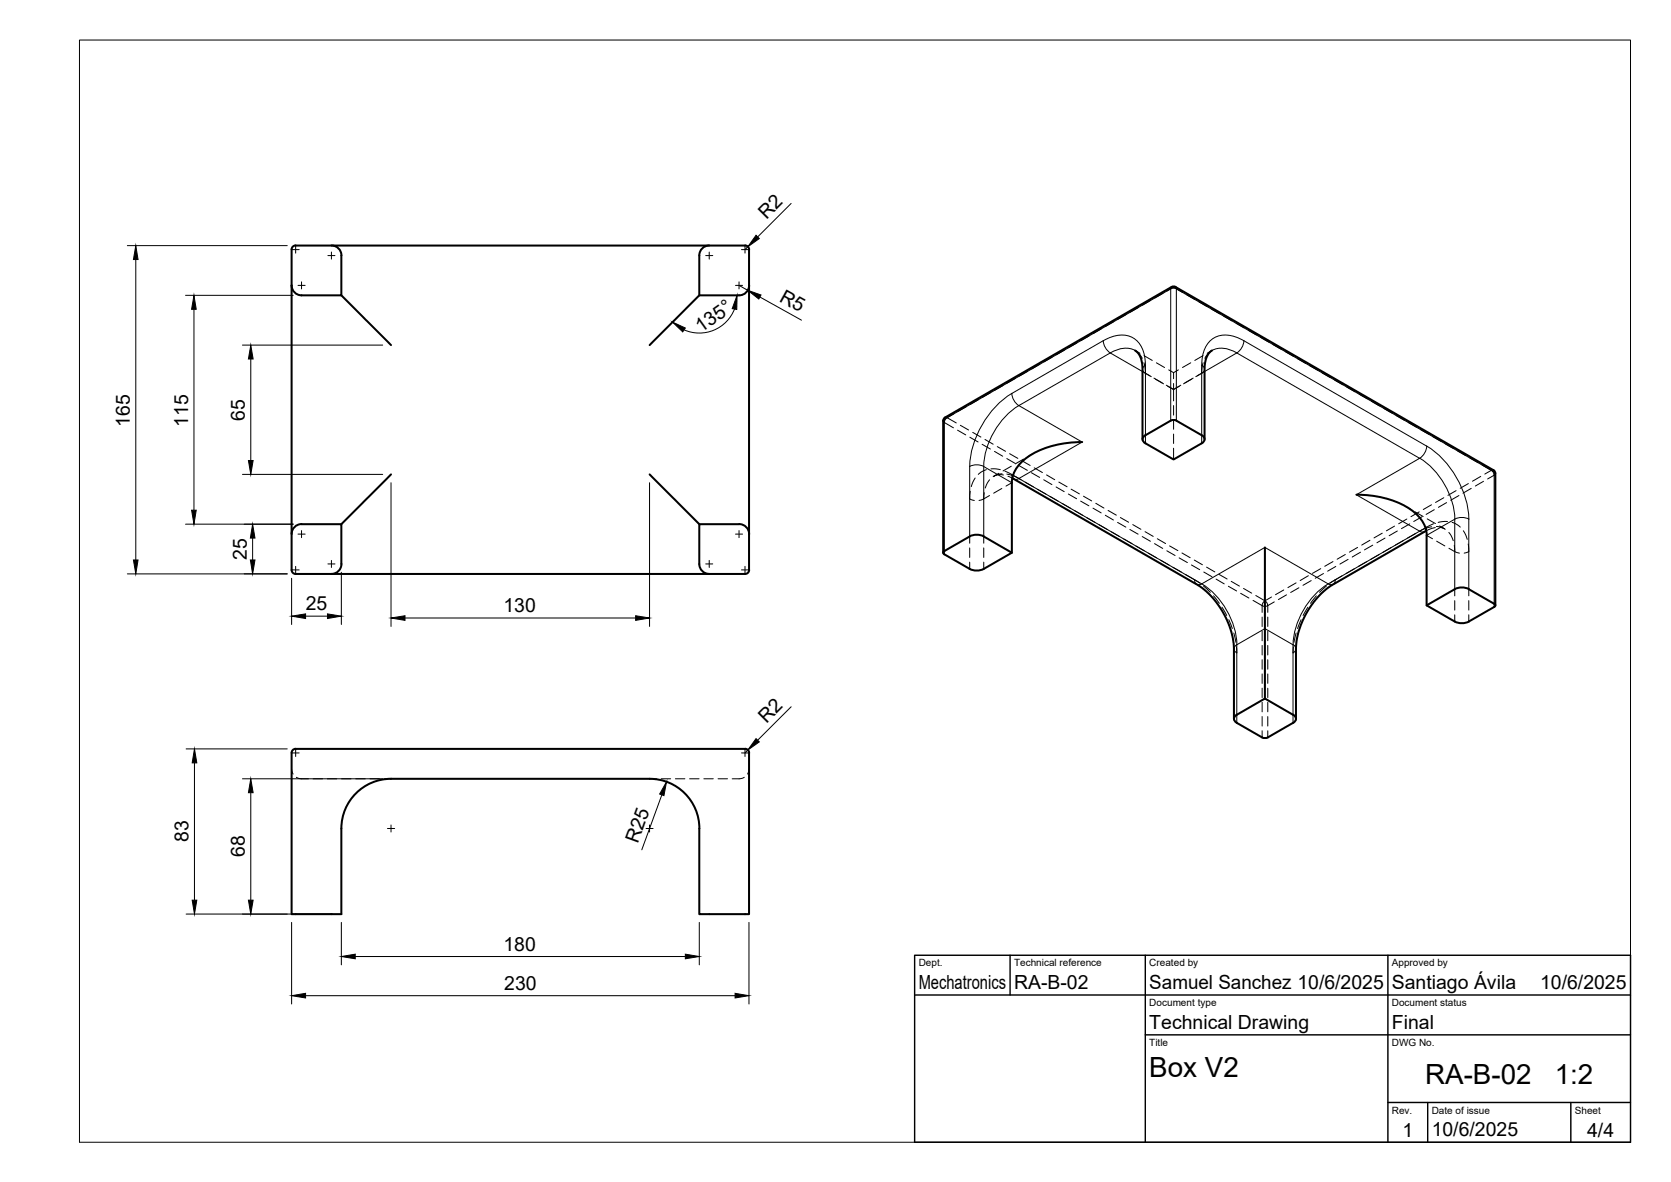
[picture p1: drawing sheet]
<svg xmlns="http://www.w3.org/2000/svg" width="420mm" height="297mm" viewBox="0 0 420 297" stroke-linecap="round" stroke-linejoin="round" font-family="sans-serif">
<!-- layer: Visible -->
<g fill="none" stroke="#000" stroke-width=".51">
<path d="M73.3 71.7v71.5a1.01 1.01 0 0 0 1 1h9M74.3 61.7h113M74.3 61.7a1.01 1.01 0 0 0-1 1v9M83.3 61.7a2.51 2.51 0 0 1 2.6 2.5M85.8 64.2v10h-10a2.51 2.51 0 0 1-2.5-2.5M85.8 74.2l12.5 12.5M178.3 61.7a2.51 2.51 0 0 0-2.5 2.5v10M185.8 74.2h-10l-12.5 12.5M187.4 61.7a1.01 1.01 0 0 1 1 1M188.3 62.7v80.5M188.4 71.7a2.51 2.51 0 0 1-2.5 2.5M285.4 88.1l.9 .7 .4 .7 .6 2.6v18.3"/>
<path d="M304.8 88.1l-.7 .6-.6 .8-.6 2.6v18.3M98.3 119.2l-12.5 12.5M163.3 119.2l12.5 12.5M272.1 111.1a22.3 22.3 0 0 0-15.3 5 7.4 7.4 0 0 0-2.4 5.2v17.6M294.4 105.7l-6.4 3.7a1.08 1.08 0 0 0-.7 1 1.08 1.08 0 0 0 .7 1l7.1 4.1 7.1-4.1a1.08 1.08 0 0 0 .7-1 1.08 1.08 0 0 0-.7-1l-6.4-3.7M294.4 105.7l.7-.2 .7 .2M375.5 118.1l-79.9-46-.8-.1-57.4 33.1-.2 .7v33.1M375.5 118.1l.4 .4 .1 .5M376 119v33.1M75.8 131.7h10v10M75.8 131.7a2.51 2.51 0 0 0-2.5 2.5M185.8 131.7h-10v10a2.51 2.51 0 0 0 2.5 2.5"/>
<path d="M185.9 131.7a2.51 2.51 0 0 1 2.5 2.5M243.8 134.8a3.9 3.9 0 0 1 3.6 0M243.8 134.8l-6.4 3.7-.2 .4 .2 .4 6.4 3.7a3.9 3.9 0 0 0 3.6 0l7-4.1-7-4.1M254.5 120.1l46.5 26.8 1.9 1.3 1.6 1.6 2.2 2.8 1.4 2.4 1.1 2.4 .8 3 .3 2.4v17.8M318.1 137.6v37.9M341 124.3a22.3 22.3 0 0 1 15.3 5.1 7.4 7.4 0 0 1 2.4 5.1M358.6 133.4l-24 13.8-2.3 1.9-2.4 2.8-1.8 2.8-1 2.4-.7 2.1-.4 2.2-.1 19.2M358.7 134.5v17.6l7.1 4.1a3.9 3.9 0 0 0 3.5 0M83.3 144.2h95M85.9 141.7a2.51 2.51 0 0 1-2.6 2.5M178.3 144.2h9M188.4 143.2a1.01 1.01 0 0 1-1 1"/>
<path d="M365.8 148.1l-7.1 4M365.8 148a3.9 3.9 0 0 1 3.5 0M369.3 148.1l6.4 3.6M375.7 151.7l.3 .4-.3 .4-6.4 3.7M311 179.6l7.1-4.1 7 4.1M311 179.6a1.08 1.08 0 0 0-.7 1 1.08 1.08 0 0 0 .7 1.1l6.4 3.6M325.1 179.6a1.08 1.08 0 0 1 .8 1 1.08 1.08 0 0 1-.8 1.1M187.3 188.2h-113a1.01 1.01 0 0 0-1 1v40.5h12.5v-21.5a12.5 12.5 0 0 1 12.5-12.5h65a12.5 12.5 0 0 1 12.6 12.5M187.4 188.2a1.01 1.01 0 0 1 1 1M188.3 189.2v40.5h-12.5v-21.5M325.1 181.7l-6.3 3.6-.7 .2-.8-.2"/>
</g>
<!-- layer: Hidden -->
<g fill="none" stroke="#000" stroke-width=".25">
<path d="M285.4 88.1l1.2 .7M287.7 89.4l2 1.2M290.8 91.2l2 1.2M293.9 92.9l1.2 .7 1.2-.7M295.1 93.6v1.6M295.1 96.4v4.3M299.4 91.2l-2.1 1.2M302.5 89.4l-2.1 1.2M304.8 88.1l-1.3 .7M251.2 118.9l-1.3 .7 1.1-.3 1.3 .1M253.4 119.7l1.1 .4M254.3 117.2l-2.1 1.1"/>
<path d="M257.4 115.4l-2.1 1.2M259.6 114.1l-1.2 .7M295.1 101.9v2.4M295.1 105.5v2.4M295.1 109.1v2.3M295.1 112.6v2.9M353.5 127.3l1.2 .7M355.8 128.6l2 1.2M358.9 130.4l2 1.2M360.9 132.6l-2.3 .8M362 132.2l1.2 .7-1.1-.4M73.3 193.2l.4 1.3"/>
<path d="M74.5 195.3l.1 .1a4.7 4.7 0 0 0 3 .3M78.7 195.7h2.4M82.3 195.7h2.4M85.9 195.7h2.4M89.5 195.7h2.3M93 195.7h2.4M96.6 195.7h1.7M163.3 195.7h1.8M166.2 195.7h2.4M169.8 195.7h2.4M173.4 195.7h2.4M177 195.7h2.3"/>
<path d="M180.6 195.7h2.3M187.1 195.3v.1a4.7 4.7 0 0 1-3 .3M188.3 193.2l-.3 1.3"/>
</g>
<!-- layer: Visible Narrow -->
<g fill="none" stroke="#000" stroke-width=".25">
<path d="M294.6 72.1l-.2 .5 .7-.2 .7 .2-.2-.5M254.4 98.9a23.4 23.4 0 0 0-10.6 18.3M277.4 85.6l-23 13.3a3.9 3.9 0 0 0 1.8 3M277.4 85.6a7.6 7.6 0 0 1 7.5-.7 7.3 7.3 0 0 1 3.1 6.9M277.4 85.6a3.9 3.9 0 0 0 1.8 3.1M279.2 88.7l-23 13.2 15.9 9.2-15.9 9.2 46 26.4M279.2 88.7l8.1 4.7M285.4 88.1a6.3 6.3 0 0 0-6.2 .6M288 91.8l-.5 .4-.2 .6M288 91.8v17.6M302.2 91.8v17.6M302.2 91.8l.5 .4 .2 .6"/>
<path d="M304.8 88.1a6.3 6.3 0 0 1 6.2 .6M311 88.7l46 26.5-16 9.1 16 9.2M311 88.7l-8.1 4.7M311 88.7a3.9 3.9 0 0 0 1.8-3.1 7.6 7.6 0 0 0-7.5-.7 7.3 7.3 0 0 0-3.1 6.9M312.8 85.6l45.9 26.5M237.4 105.4l-.2 .4M237.4 105.4l57-32.8v33.1M237.4 105.4v33.1M237.7 104.9l-.3 .5M243.8 117.2a3.9 3.9 0 0 1 3.6 0M243.8 117.2v17.6M247.4 117.2v17.6"/>
<path d="M247.4 117.2l7 4.1M254.7 119.5l1.5 .8-.7 .2-.6-.1M256.2 101.9a19.5 19.5 0 0 0-8.8 15.3M295.8 105.7v-33.1l79.9 46M375.5 118.1l.2 .5M375.7 118.6v33.1M375.7 118.6l.3 .4M357 133.5l-23 13.2M357 133.5l.6 .2 .6-.1M358.5 132.8l-1.5 .7M358.7 134.5l7.1-4v17.6M369.3 130.5v17.6"/>
<path d="M369.3 130.5a23.4 23.4 0 0 0-10.6-18.4 3.8 3.8 0 0 1-1.7 3.1 19.4 19.4 0 0 1 8.8 15.3 3.9 3.9 0 0 1 3.5 0M302.2 146.7l15.9-9.1 15.9 9.1M302.2 146.7l-.7 .3-.6-.2M302.2 146.7a19.5 19.5 0 0 1 8.8 15.3M334 146.7a19.5 19.5 0 0 0-8.9 15.3M334 146.7l.7 .3 .5-.2M311 162l-.5 .5-.2 .5M325.1 162l-7-4-7.1 4v17.6M325.1 162v17.6M325.1 162l.6 .5 .2 .5"/>
</g>
<!-- layer: Hidden Narrow -->
<g fill="none" stroke="#000" stroke-width=".25">
<path d="M283.1 79.1l-2 1.1M286.2 77.3l-2 1.2M289.3 75.5l-2 1.2M292.4 73.7l-2.1 1.2M294.6 72.1l.5 .1M295.1 72.2l2.3 1.3M295.1 72.2l-1.7 .9M295.6 72.1l-.5 .1M298.4 74.1l2.1 1.2M301.5 75.9l2.1 1.2M304.6 77.7l2.1 1.2M307.7 79.4l2.1 1.2"/>
<path d="M249.1 98.7l-2.1 1.2M252.2 96.9l-2.1 1.2M255.3 95.1l-2.1 1.2M258.4 93.3l-2.1 1.2M261.5 91.5l-2.1 1.2M264.5 89.8l-2 1.1M267.7 88l-2.1 1.2M270.7 86.2l-2 1.2M273.8 84.4l-2 1.2M276.9 82.6l-2 1.2M280 80.8l-2 1.2M285.4 88.1l.9 .7 .9 1.3"/>
<path d="M287.3 92.8l.2 .7 .5 .3M287.3 93.4l1.8 1M287.6 91.2l.4 2.6M288 93.8l1.5 .9M290.2 95l2 1.2M290.5 95.3l2.1 1.2M293.2 96.8l1.9 1.1M293.6 97.1l1.5 .8M296.9 96.8l-1.8 1.1M299.6 95.3l-2 1.2M300 95l-2.1 1.2M302.2 93.8l-1.5 .9"/>
<path d="M302.5 91.2l-.3 2.6 .6-.6 .1-.4M302.9 93.4l-1.9 1M304.8 88.1l-1 .7-.8 1.3M310.8 81.2l2 1.2M313.9 83l2 1.2M317 84.8l2 1.2M320.1 86.6l2 1.2M323.2 88.4l2 1.1M326.3 90.1l2 1.2M329.4 91.9l2 1.2M332.4 93.7l2.1 1.2M335.6 95.5l2 1.2"/>
<path d="M338.6 97.3l2.1 1.2M341.7 99l2.1 1.2M237.2 105.8l.2 .4M237.4 106.2l2.3 1.3M237.7 104.9l.4 .1M238.1 105l-.4 .4-.3 .8M238.1 105l2.4 1.3M239.8 104l-1.7 1M240.8 108.1l2 1.2M241.5 106.9l2 1.2M242.9 102.2l-2.1 1.2M243.9 109.9l2 1.2"/>
<path d="M244.6 108.7l2 1.1M246 100.5l-2.1 1.1M247 111.7l2 1.1M247.7 110.4l2 1.2M248 118l-1.4 .7-.6 .5M249.2 117.8l2.3 .2M250.1 113.4l2 1.2M250.8 112.2l2 1.2M252 119.1l-1.1 .1-1.2 .6M252.7 118.4l1.7 .8M253.2 119.1l1.5 .4M253.2 115.2l2 1.2"/>
<path d="M253.9 114l2 1.2M254.4 119.2l.1 .6 .4 .6M254.4 119.2l2.4 1.4M256.2 117l2.1 1.2M257 115.8l2 1.2M259.3 118.8l2.1 1.2M260.1 117.6l2 1.2M263.1 119.3l2.1 1.3M288 109.4v2M302.2 109.4v2M344.8 100.8l2.1 1.2M347.9 102.6l2.1 1.2"/>
<path d="M351 104.4l2.1 1.2M354.1 106.2l2.1 1.2M357.2 108l2.1 1.1M360.3 109.8l2.1 1.1M363.4 111.5l2.1 1.2M366.5 113.3l2.1 1.2M369.6 115.1l2.1 1.2M372.3 119.7l-2.1 1.2M372.7 116.9l2.3 1.3M375 118.2l.5 .6 .2 .6M375 118.2l-1.7 .9M375.5 118.1l-.5 .1"/>
<path d="M375.7 119.4l-1.6 1M376 119l-.3 .4M237.4 138.5v.8M243.8 134.8v1.7M243.8 137.7v2.4M244 123.5l-.2 1.9 1.2 .4M245.2 120.1l-1 2.2M247.4 125.4l-1.2 .4M247.4 134.8v1.7M247.4 137.7v2.4M247.5 123.8l-.1 1.6M248.8 124.5l-1.4 .9"/>
<path d="M248.8 120.6l-.5 .7-.6 1.3M251.9 122.8l-2 1.1M254.4 121.3l-1.5 .9M257.8 121.2l2.1 1.2M260.9 123l2.1 1.1M262.4 120.6l2.1 1.2M264 124.7l2 1.2M265.5 122.4l2.1 1.2M266.2 121.1l2.1 1.2M267.1 126.5l2 1.2M268.6 124.1l2.1 1.2M269.3 122.9l2.1 1.2"/>
<path d="M270.2 128.3l2 1.2M271.7 125.9l2.1 1.2M272.4 124.7l2.1 1.2M273.3 130.1l2 1.2M274.8 127.7l2.1 1.2M275.5 126.5l2.1 1.2M276.4 131.9l2 1.2M277.9 129.5l2.1 1.2M278.6 128.3l2.1 1.2M279.5 133.7l2 1.1M281 131.3l2.1 1.2M281.7 130.1l2.1 1.1"/>
<path d="M282.6 135.4l2 1.2M284.1 133.1l2.1 1.1M284.8 131.8l2.1 1.2M285.6 137.2l2.1 1.2M287.2 134.8l2.1 1.2M287.9 133.6l2.1 1.2M288.8 139l2 1.2M290.3 136.6l2.1 1.2M291 135.4l2.1 1.2M293.4 138.4l2.1 1.2M294.1 137.2l2.1 1.2M297.2 139l2.1 1.2"/>
<path d="M338.3 139.3l-2.1 1.2M341.4 137.6l-2.1 1.2M342.1 138.8l-2.1 1.2M344.5 135.8l-2.1 1.2M345.2 137l-2.1 1.2M346.7 139.4l-2 1.2M347.6 134l-2.1 1.2M348.3 135.2l-2.1 1.2M349.8 137.6l-2.1 1.2M350.6 132.2l-2 1.2M351.3 133.4l-2 1.2M352.9 135.8l-2.1 1.2"/>
<path d="M353.7 130.4l-2 1.2M354.5 131.7l-2.1 1.1M356 134l-2.1 1.2M356.8 128.6l-2 1.2M357.5 129.9l-2 1.1M358.7 132.5l-.2 .8-.3 .3M358.7 132.5l-1.7 .9M358.7 134.5l1.5 .9M359.9 126.9l-2 1.1M360 132.4l-1.5 .4M360.5 131.6l-1.8 .9M360.6 128.1l-2 1.2"/>
<path d="M361.2 132.3l1 .2 1.2 .5M361.2 136l2.1 1.2M363 125.1l-2 1.2M363.7 126.3l-2 1.2M364 131l-2.4 .3M364.3 133.8l.5 .8 .6 1.3M364.3 137.8l1.5 .8M365.1 131.3l.8 .3 1.3 .9M365.7 137l.1 1.6 1.2 .4M366.1 123.3l-2 1.2M366.8 124.5l-2 1.2M367.9 133.4l1 2.1"/>
<path d="M369.2 136.7l.1 1.9-1.1 .4M369.2 121.5l-2 1.2M369.9 122.7l-2 1.2M373 121l-2 1.1M243.8 141.3v1.7M247.4 141.3v1.7M291.8 140.8l2.1 1.2M294.9 142.6l2.1 1.1M296.5 140.2l2.1 1.2M298 144.3l2.4 1.4M299.6 142l2 1.2M300.3 140.7l2 1.2"/>
<path d="M300.4 145.7l.2 .8 .3 .4M300.4 145.7l1.2 .8M302.6 147.2l1.7 1.7M302.7 143.7l2 1.2M303.4 142.5l2.1 1.2M305.1 149.7l1.5 1.9M305.8 145.5l2 1.2M306.5 144.3l2 1.2M307.3 152.6l1.1 2.1M308.9 147.3l2 1.2M309 155.7l.9 2.3M309.6 146.1l2 1.2"/>
<path d="M310.2 159.1l.5 2.3M312 149.1l2 1.2M312.7 147.9l2 1.2M315.1 150.9l2.3 1.3v1.7M315.8 149.7l2.3 1.3M317.4 155.1v2.3M317.4 158.7v2.3M317.7 151.3a.54 .54 0 0 1 .7-.2 .54 .54 0 0 1 .3 .7 .48 .48 0 0 1-.1 .5 .48 .48 0 0 1-.6 .1 .45 .45 0 0 1-.6-.2 .45 .45 0 0 1 .1-.6zM318.8 155.1v2.3M318.8 158.7v2.3M319.7 150l-1.6 1M320.4 151.3l-1.6 .9v1.7"/>
<path d="M322.8 148.3l-2.1 1.1M323.5 149.5l-2.1 1.2M325.9 146.5l-2.1 1.2M325.9 159.1l-.5 2.3M326.6 147.7l-2.1 1.2M327.2 155.7l-.9 2.3M328.9 152.6l-1.2 2.1M329 144.7l-2.1 1.2M329.7 145.9l-2.1 1.2M331 149.7l-1.5 1.9M332.1 142.9l-2.1 1.2M332.8 144.1l-2.1 1.2"/>
<path d="M333.5 147.2l-1.7 1.7M335.2 141.1l-2.1 1.2M335.7 145.7l-.2 .8-.3 .4M335.7 145.7l-1.2 .8M335.9 142.4l-2.1 1.1M337.4 144.7l-1.7 1M339 140.6l-2.1 1.2M340.5 142.9l-2 1.2M343.6 141.2l-2.1 1.2M365.8 148.1v1.6M365.8 150.9v2.4M365.8 154.5v1.7"/>
<path d="M369.3 148.1v1.6M369.3 150.9v2.4M369.3 154.5v1.7M375.7 151.7v.8M310.9 162.6l.1 1.5-.6-.6-.1-.4M311 179.6v2.1M317.4 162.2v2.4M317.4 165.8v2.4M317.4 169.4v2.3M317.4 172.9v2.4M317.4 176.5v2.4M318.8 162.2v2.4"/>
<path d="M318.8 165.8v2.4M318.8 169.4v2.3M318.8 172.9v2.4M318.8 176.5v2.4M325.1 179.6v2.1M325.2 162.6l-.1 1.5 .5-.4 .3-.6M317.4 180.1v2.4M317.4 183.6v1.7M318.8 180.1v2.4M318.8 183.6v1.7"/>
</g>
<!-- layer: BORDER -->
<path d="M20 10.1h390v276.9h-390z" fill="none" stroke="#000" stroke-width=".25"/>
<!-- layer: TITLEBLOCK -->
<path d="M230 240.1h180v46.9h-180zM230 250h180M254 240.1v9.9M288 240.1v46.9M349 240.1v46.9M288 260.1h122M349 277.1h61M359 277.1v9.9M395 277.1v9.9" fill="none" stroke="#000" stroke-width=".36"/>
<!-- layer: Smart Centers -->
<g fill="none" stroke="#000" stroke-width=".25">
<path d="M73.4 62.7h1.8M74.3 61.8v1.8M74.9 71.7h1.8M75.8 70.8v1.8M82.4 64.2h1.8M83.3 63.3v1.8M177.4 64.2h1.8M178.3 63.3v1.8M184.9 71.7h1.8M185.8 70.8v1.8M186.4 62.7h1.8M187.3 61.8v1.8"/>
<path d="M74.9 134.2h1.8M75.8 133.3v1.8M184.9 134.2h1.8M185.8 133.3v1.8M73.4 143.2h1.8M74.3 142.3v1.8M82.4 141.7h1.8M83.3 140.8v1.8M177.4 141.7h1.8M178.3 140.8v1.8M186.4 143.2h1.8M187.3 142.3v1.8"/>
<path d="M73.4 189.2h1.8M74.3 188.3v1.8M186.4 189.2h1.8M187.3 188.3v1.8M97.4 208.2h1.8M98.3 207.3v1.8M162.4 208.2h1.8M163.3 207.3v1.8"/>
</g>
<!-- layer: FD_Dimensions -->
<g fill="none" stroke="#000" stroke-width=".25">
<path d="M198.9 51.1l-8.4 8.4M32 61.7h40.2M34.1 65.2v75.5M46.7 74.2h27M48.8 77.7v50.5M184.7 77.6a9.5 9.5 0 0 1-12.7 5.3M185.8 71.7l2.2 1.2M188 62l-.7 .7M191.1 74.6l10.4 5.9M61 86.7h35.2M63.1 90.2v25.5M61 119.2h35.2"/>
<path d="M46.7 131.7h27M63.5 135.2v5.5M98.3 121.3v36.1M163.3 121.3v36.1M32 144.2h40.2M73.3 145.3v11.6M76.8 154.8h5.5M85.8 143.8v13.1M101.8 155.3h58M198.9 177.6l-8.4 8.4M46.8 188.2h25.4M48.9 191.7v34.5"/>
<path d="M61 195.7h35.2M63.1 199.2v27M166.4 199.8l-5 13.8M188.3 189.2l-.3-.7-.7 .7M46.8 229.7h36.9M73.3 231.8v20.5M85.8 231.8v10.7M175.8 231.8v10.7M188.3 231.8v20.5M76.8 250.2h108M89.3 240.4h83"/>
</g>
<g fill="#000" stroke="#000" stroke-width=".25">
<path d="M190.1 59.1l.8 .9-2.9 2zM34.1 61.7l.6 3.5h-1.2zM48.8 74.2l.5 3.5h-1.1zM185.3 74.2v3.6l-1.2-.2zM188 72.9l3.3 1.2-.5 1zM63.1 86.7l.5 3.5h-1.1zM169.1 80.9l3.2 1.5-.6 1zM62.5 115.7h1.1l-.5 3.5zM48.2 128.2h1.1l-.5 3.5zM63.5 131.7l.6 3.5h-1.2zM33.5 140.7h1.2l-.6 3.5zM62.9 140.7h1.2l-.6 3.5z"/>
<path d="M73.3 154.8l3.5-.5v1.1zM82.3 154.3l3.5 .5-3.5 .6zM98.3 155.3l3.5-.6v1.2zM159.8 154.7l3.5 .6-3.5 .6zM48.9 188.2l.6 3.5h-1.2zM63.1 195.7l.5 3.5h-1.1zM167.6 196.5l-.7 3.4-1-.4zM190.1 185.6l.8 .8-2.9 2.1zM48.3 226.2h1.2l-.6 3.5zM62.5 226.2h1.1l-.5 3.5zM85.8 240.4l3.5-.6v1.1zM172.3 239.8l3.5 .6-3.5 .5z"/>
<path d="M73.3 250.2l3.5-.6v1.2zM184.8 249.6l3.5 .6-3.5 .6z"/>
</g>
<g font-size="7">
<text x="289" y="270.6">Box V2</text>
<text x="358.3" y="272.3">RA-B-02</text>
<text x="390.9" y="272.3">1:2</text>
</g>
<g font-size="4.9">
<text x="192.7" y="55.4" transform="rotate(-45 192.7 55.4)">R2</text>
<text x="195.7" y="75.6" transform="rotate(29 195.7 75.6)">R5</text>
<text x="176.3" y="83.8" transform="rotate(-35 176.3 83.8)">135°</text>
<text x="32.7" y="107.2" transform="rotate(-90 32.7 107.2)">165</text>
<text x="47.3" y="107.2" transform="rotate(-90 47.3 107.2)">115</text>
<text x="61.6" y="105.7" transform="rotate(-90 61.6 105.7)">65</text>
<text x="62.1" y="140.7" transform="rotate(-90 62.1 140.7)">25</text>
<text x="76.9" y="153.4">25</text>
<text x="126.6" y="153.8">130</text>
<text x="192.7" y="181.8" transform="rotate(-45 192.7 181.8)">R2</text>
<text x="47.4" y="211.7" transform="rotate(-90 47.4 211.7)">83</text>
<text x="61.6" y="215.4" transform="rotate(-90 61.6 215.4)">68</text>
<text x="160.4" y="212.1" transform="rotate(-70 160.4 212.1)">R25</text>
<text x="126.6" y="238.9">180</text>
<text x="126.8" y="248.8">230</text>
<text x="231" y="248.5">Mechatronics</text>
<text x="255" y="248.5">RA-B-02</text>
<text x="289" y="248.5">Samuel Sanchez 10/6/2025</text>
<text x="350" y="248.5">Santiago Ávila</text>
<text x="387.2" y="248.5">10/6/2025</text>
<text x="289" y="258.6">Technical Drawing</text>
<text x="350" y="258.6">Final</text>
<text x="352.6" y="285.7">1</text>
<text x="360" y="285.5">10/6/2025</text>
<text x="399.1" y="285.7">4/4</text>
</g>
<g font-size="2.5">
<text x="231" y="242.9">Dept.</text>
<text x="255" y="242.9">Technical reference</text>
<text x="289" y="242.9">Created by</text>
<text x="350" y="242.9">Approved by</text>
<text x="289" y="252.8">Document type</text>
<text x="350" y="252.8">Document status</text>
<text x="289" y="262.9">Title</text>
<text x="350" y="262.9">DWG No.</text>
<text x="350" y="279.9">Rev.</text>
<text x="360" y="279.9">Date of issue</text>
<text x="396" y="279.9">Sheet</text>
</g>
</svg>
